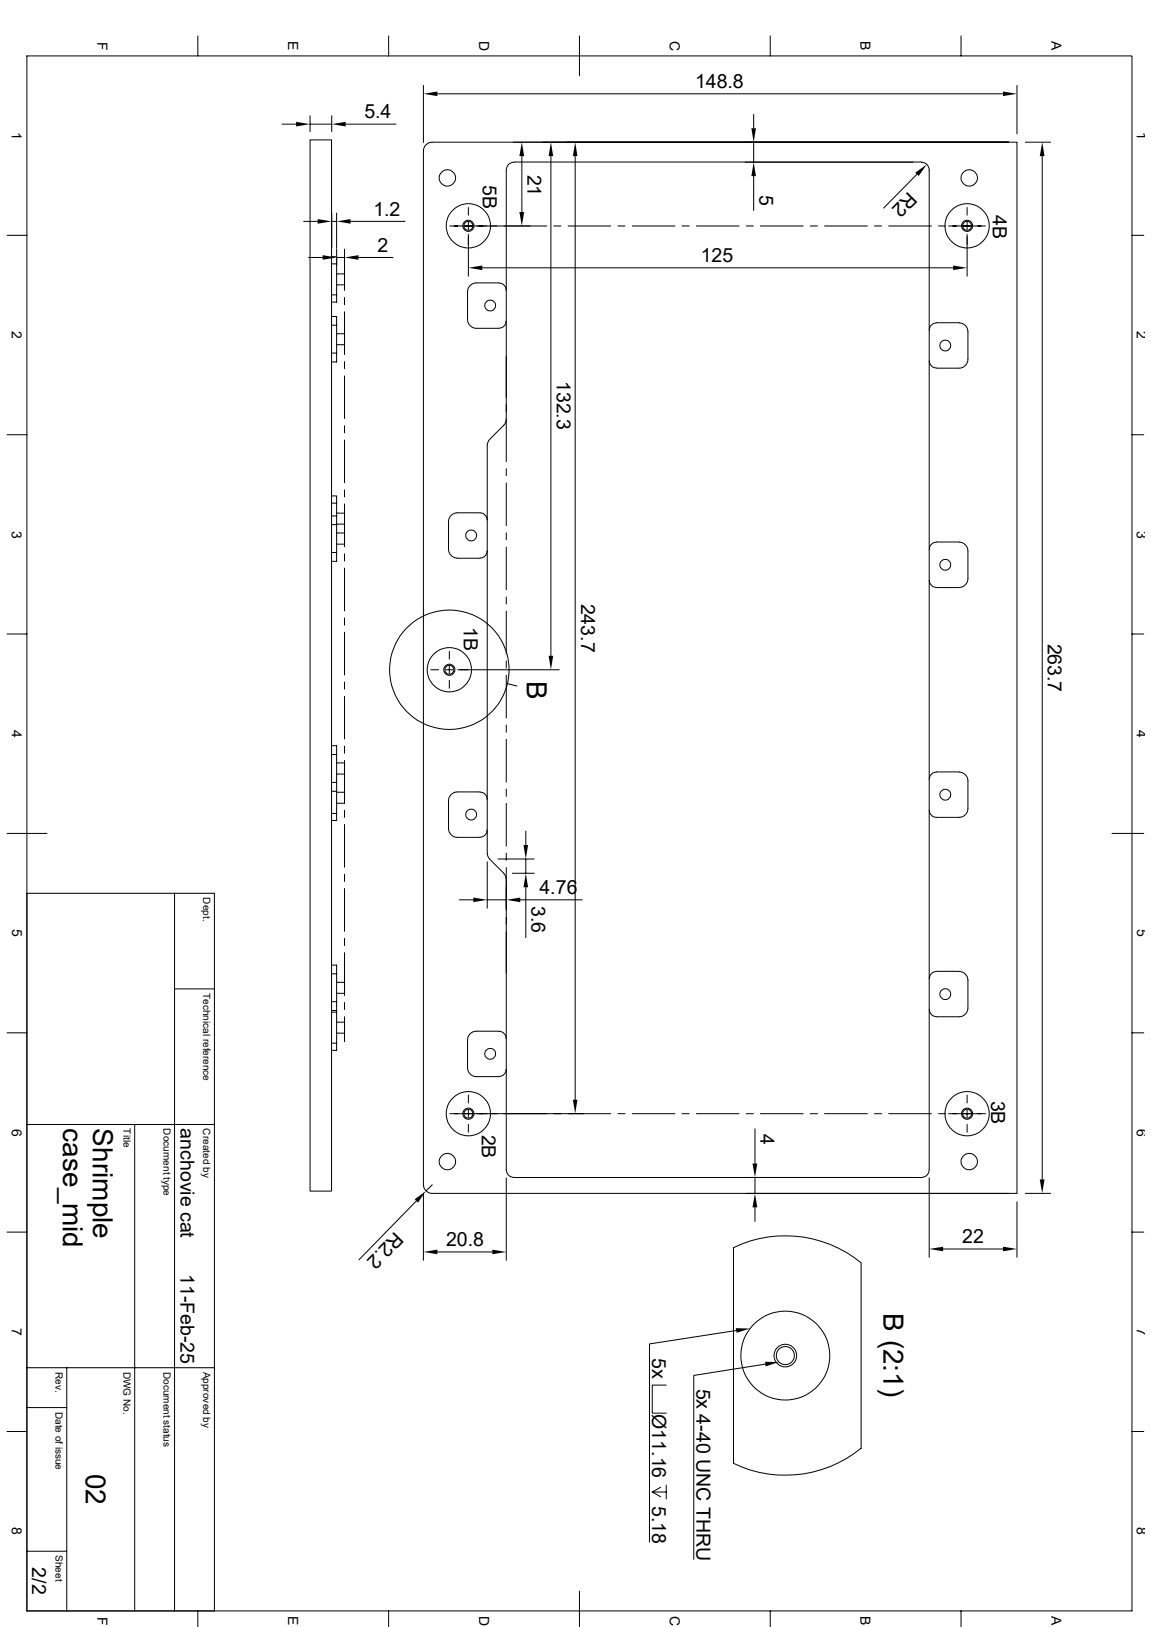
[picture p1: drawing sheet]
<svg xmlns="http://www.w3.org/2000/svg" width="297mm" height="420mm" viewBox="0 0 297 420" stroke-linecap="round" stroke-linejoin="round" font-family="sans-serif">
<g fill="none" stroke="#000" stroke-width=".26">
<path d="M6.9 14.4h285.2v401.4h-285.2zM51.1 9.3v5.1M100.3 9.3v5.1M149.5 9.3v10.3M198.8 9.3v5.1M248 9.3v5.1M72.8 32h3.6M80 36.1h5.6v271.4h-5.6zM80 29.9v4.1M80 32h5.6M85.6 29.9v4.1M89.2 32h13"/>
<path d="M109.3 22.1v14.7M109.9 37.4l.8-.5 .8-.2h150.9v271.4h-150.9a2.32 2.32 0 0 1-2.2-2.3v-266.9l.1-.8zM112.9 24.2h145.9M132.5 36.7h127.8M194.5 29.5v3.6M194.5 36.7v5.2M262.4 22.1v12.4M264.6 36.7h6.5M78.4 57.1h3.6M85.6 55v9.1M85.6 57.1h1.3M86.9 55v9.1"/>
<path d="M90.5 57.1h14M116.1 58.3h25M120.9 53.6v1.9M120.9 57.4v1.8M132.7 41.8h105M132.7 41.9a2.02 2.02 0 0 0-2.1 2v75.3M134.7 40.3v14.4M142.2 40.3v129M142.9 58.3h1.8M146.6 58.3h11M148.4 40.3v243.6M159.5 58.3h1.8"/>
<path d="M163.2 58.3h11M176 58.3h1.8M179.7 58.3h11M192.3 41.9h43.2M192.6 58.3h1.8M194.5 45.5v8.8M196.2 58.3h11.1M209.1 58.3h1.8M212.8 58.3h11M225.6 58.3h1.9M229.3 58.3h11.1M236.6 45l-8.6 8.7"/>
<path d="M237.7 41.9a2.02 2.02 0 0 1 2.1 2v258a2.02 2.02 0 0 1-2.1 2.1h-105a2.02 2.02 0 0 1-2.1-2.1v-78M242.2 58.3h1.8M244.8 58.3h9.5M249.6 53.6v1.9M249.6 57.4v1.8M268.9 40.3v264.2M1.8 60.7h5.1M79.6 66.5h3.7M85.6 66.3h1.3v1.8h-1.3M85.6 76.1h1.3M86.9 76.1v1.9h-1.3M86.9 70.7h2v2.8h-2"/>
<path d="M86.9 64.3v11.8M86.9 66.5h2M88.9 76.8v1.9M88.9 64.3v10.7M92.5 66.5h8.9M120.9 60.5v10.8M124.5 69.1h121.5M128.8 73h-5.9a2.32 2.32 0 0 0-2.2 2.3l-.1 7.2a2.32 2.32 0 0 0 2.3 2.3h5.9M128.8 73.1a1.88 1.88 0 0 1 1.8 1.8M249.6 60.5v10.8M292.1 60.7h3M85.6 81.7h1.3v2.2"/>
<path d="M85.6 91.1h1.3M85.6 83.9h1.3M86.9 91.1v2.3h-1.3M86.9 86.1h2v2.9h-2M86.9 83.9v7.2M88.9 80.5v11M88.9 93.3v1.9M88.9 97v11M130.6 82.9a1.88 1.88 0 0 1-1.8 1.8M241.6 83.3h5.9M241.6 83.4a1.88 1.88 0 0 0-1.8 1.8M247.5 83.4a2.32 2.32 0 0 1 2.3 2.2v7.2a2.32 2.32 0 0 1-2.3 2.2h-5.9a1.88 1.88 0 0 1-1.8-1.8"/>
<path d="M1.8 112.2h5.1M88.9 109.9v1.8M88.9 113.6v11M130.6 108.3l-.3 1.2-4.2 4.3-.4 1.1v105.4l.4 1.1 3.9 4M292.1 112.2h3M85.6 128h1.3v1.9M85.6 133.2h1.3M85.6 129.9h1.3M85.6 135.4h1.3M86.9 133.2v2.2M86.9 137.6h2v2.9h-2M86.9 132.5h2v2.8h-2"/>
<path d="M86.9 129.9v3.3M86.9 135.4v7.2M88.9 126.4v1.9M88.9 130.1v11M125.7 134.2a1.88 1.88 0 0 0-1.8-1.8h-5.9a2.32 2.32 0 0 0-2.3 2.2v7.2a2.32 2.32 0 0 0 2.3 2.3M130.6 121v1.8M130.6 124.7v11M130.6 137.5v1.9M85.6 142.6h1.3M86.9 142.6v2.3h-1.3M88.9 143v1.8M88.9 146.6v11.1"/>
<path d="M88.9 159.5v1.9M118 144.1h5.9M125.7 142.2a1.88 1.88 0 0 1-1.8 1.9M130.6 141.2v11M130.6 154.1v1.8M130.6 157.8v11M239.8 141.8a1.88 1.88 0 0 1 1.8-1.8l5.9-.1a2.4 2.4 0 0 1 2.3 2.3v7.2a2.32 2.32 0 0 1-2.3 2.2l-5.9 .1a1.96 1.96 0 0 1-1.8-1.9M1.8 163.7h5.1M88.9 163.2v11M88.9 176.1v1.8M88.9 179.7v11.1M111.2 172.9h2"/>
<path d="M115 172.9h1.9M116 168.1v2M116 172v1.8M116 175.6v2.1M118.1 172.9h26.2M130.6 170.6v1.9M130.6 174.3v11M131 176.5l2.4 .6M292.1 163.7h3M85.6 192.5h1.3v2.3M85.6 194.8h1.3M86.9 196.9h2v2.9h-2"/>
<path d="M86.9 194.8v7.2M88.9 192.6v1.8M88.9 196.3v11M130.6 187.2v1.8M130.6 190.8v11.1M1.8 215.1h10.3M85.6 204.3h1.3M85.6 210h1.3M85.6 202h1.3M86.9 202v2.3M86.9 210v1.8h-1.3M86.9 204.5h2v2.8h-2"/>
<path d="M86.9 204.3v5.7M88.9 209.2v1.8M88.9 212.8v11.1M123.9 204.5a1.88 1.88 0 0 1 1.8 1.8M123.9 204.4h-5.9a2.32 2.32 0 0 0-2.3 2.3v7.2a2.32 2.32 0 0 0 2.3 2.3h5.9M125.7 214.3a1.88 1.88 0 0 1-1.8 1.8M130.6 203.7v1.9M130.6 207.4v11M135.7 214.5v3.6M239.8 201.1a1.88 1.88 0 0 1 1.8-1.8h5.9a2.4 2.4 0 0 1 2.3 2.2v7.2a2.32 2.32 0 0 1-2.3 2.3h-5.9a1.88 1.88 0 0 1-1.8-1.8M286.9 215.1h8.2M6.9 230.6h48.4v185.2"/>
<path d="M45 230.6v185.2M88.9 225.7v1.8M88.9 229.4v11M118.5 232.3h3.6M125.7 222.5v11.9M125.7 232.3h4.9M128.5 221.7h9.3M130 225.5l.4 .6 .2 .8M130.6 220.3v1.8M132.2 225.4h5.6M134.2 232.3h16M135.7 221.7v3.7"/>
<path d="M135.7 229v13.1M45 255.3h10.3M85.6 249.1h1.3v2.3M85.6 251.4h1.3M85.6 258.6h1.3M86.9 258.6v2.3M86.9 253.6h2v2.8h-2M86.9 251.4v7.2M88.9 242.2v1.9M88.9 245.9v11.1M88.9 258.8v1.8M239.8 252.6a1.88 1.88 0 0 1 1.8-1.8l5.9-.1a2.4 2.4 0 0 1 2.3 2.3v7.2a2.32 2.32 0 0 1-2.3 2.3h-5.9"/>
<path d="M1.8 266.6h5.1M85.6 260.9h1.3M85.6 261.3h1.3M85.6 269.3h1.3M86.9 269.3v1.8h-1.3M86.9 263.9h2v2.8h-2M86.9 260.9v8.4M88.9 262.5v6.4M128.8 266.2h-5.9a2.32 2.32 0 0 0-2.2 2.2l-.1 7.3a2.32 2.32 0 0 0 2.3 2.2h5.9M128.8 266.2a1.88 1.88 0 0 1 1.8 1.9M130.6 276.1a1.88 1.88 0 0 1-1.8 1.8M239.8 260.6a1.88 1.88 0 0 0 1.8 1.8"/>
<path d="M292.1 266.6h3M6.9 290.3h48.4M34.8 290.3v125.5M116.1 287.5h41.5M120.9 282.7v2M120.9 286.6v1.8M120.9 290.2v2.1M159.5 287.5h1.8M163.2 287.5h11M176 287.5h1.8M179.7 287.5h11M192.6 287.5h1.8"/>
<path d="M194.8 291.4v9M196.2 287.5h11.1M209.1 287.5h1.8M212.8 287.5h11M225.6 287.5h1.9M229.3 287.5h11.1M242.2 287.5h1.8M244.8 287.5h9.5M249.6 282.7v2M249.6 286.6v1.8M249.6 290.2v2.1M1.8 318.1h5.1"/>
<path d="M107.4 310l-14.8 15.2M109.3 308v17.3M111.5 305.8l-1.6 1.6M130.6 304.1v21.2M194.8 304v4.1M194.8 311.7v3.6M239.8 304.1v20.5M262.4 310.2v14.4M264.6 308.1h6.5M292.1 318.1h3M112.9 323.2h14.1M189.3 322.1a30.9 30.9 0 0 1 32.9 3.9v47.8a30.8 30.8 0 0 1-32.9 3.9z"/>
<path d="M243.4 322.4h15.4M6.9 353.1h48.4M17.2 353.1v62.7M171.9 357.5h-3.6v7.3h3.6M190 343.5l-22.4 3.4v51.2M197.5 352.1l-18.5 2.9v47.5M1.8 369.5h5.1M6.9 363.3h10.3M292.1 369.5h3M168.3 385.1l2.2 1.3M170.5 383.9l-2.2 1.2h3.6M171.9 383.4v3.6"/>
<path d="M6.9 400.4h10.3M51.1 415.8v4.1M100.3 415.8v4.1M149.5 410.7v9.2M198.8 415.8v4.1M248 415.8v4.1"/>
<circle cx="115.4" cy="45.9" r="2.11"/>
<circle cx="120.9" cy="58.3" r="1.43"/>
<circle cx="120.9" cy="58.3" r="5.7"/>
<circle cx="120.9" cy="58.3" r="1.15"/>
<circle cx="249.6" cy="58.3" r="5.7"/>
<circle cx="249.6" cy="58.3" r="1.43"/>
<circle cx="249.6" cy="58.3" r="1.15"/>
<circle cx="250.1" cy="45.9" r="2.11"/>
<circle cx="126.5" cy="78.8" r="1.41"/>
<circle cx="243.9" cy="89.2" r="1.41"/>
<circle cx="121.6" cy="138.2" r="1.41"/>
<circle cx="243.9" cy="145.8" r="1.41"/>
<circle cx="116" cy="172.9" r="5.7"/>
<circle cx="116" cy="172.9" r="15.4"/>
<circle cx="116" cy="172.9" r="1.43"/>
<circle cx="116" cy="172.9" r="1.15"/>
<circle cx="121.6" cy="210.3" r="1.41"/>
<circle cx="243.9" cy="205.1" r="1.41"/>
<circle cx="243.9" cy="256.6" r="1.41"/>
<circle cx="126.5" cy="272" r="1.41"/>
<circle cx="115.4" cy="299.9" r="2.11"/>
<circle cx="120.9" cy="287.5" r="5.7"/>
<circle cx="120.9" cy="287.5" r="1.43"/>
<circle cx="120.9" cy="287.5" r="1.15"/>
<circle cx="249.6" cy="287.5" r="5.7"/>
<circle cx="249.6" cy="287.5" r="1.43"/>
<circle cx="249.6" cy="287.5" r="1.15"/>
<circle cx="250.1" cy="299.9" r="2.11"/>
<circle cx="202.6" cy="349.9" r="2.34"/>
<circle cx="202.7" cy="349.9" r="2.93"/>
<circle cx="202.7" cy="349.9" r="11.5"/>
</g>
<g fill="#000">
<path d="M76.4 31.5l3.6 .5-3.6 .6zM85.6 32l3.6-.5v1.1zM109.3 24.2l3.6-.6v1.2zM193.9 33.1h1.2l-.6 3.6zM258.8 23.6l3.6 .6-3.6 .6zM82 56.6l3.6 .5-3.6 .6zM86.9 57.1l3.6-.5v1.1zM134.7 36.7l.6 3.6h-1.3zM134 54.7h1.3l-.6 3.6zM142.2 36.7l.5 3.6h-1.1zM148.4 36.7l.6 3.6h-1.2zM194.5 41.9l.6 3.6h-1.2z"/>
<path d="M236.2 44.6l2.9-2.1-2 2.9zM268.9 36.7l.6 3.6h-1.2zM83.3 65.9l3.6 .6-3.6 .6zM88.9 66.5l3.6-.6v1.2zM120.9 69.1l3.6-.6v1.2zM246 68.5l3.6 .6-3.6 .6zM141.6 169.3h1.1l-.5 3.6zM135.1 218.1h1.2l-.6 3.6zM122.1 231.7l3.6 .6-3.6 .6zM130.6 232.3l3.6-.6v1.2zM135.7 225.4l.6 3.6h-1.2zM147.8 283.9h1.2l-.6 3.6z"/>
<path d="M107 309.6l2.9-2.2-2 3zM194.8 308.1l.6 3.6h-1.2zM194.2 300.4h1.2l-.6 3.6zM268.3 304.5h1.2l-.6 3.6zM109.3 323.2l3.6-.6v1.2zM127 322.6l3.6 .6-3.6 .6zM239.8 322.4l3.6-.6v1.2zM258.8 321.8l3.6 .6-3.6 .6zM189.9 342.9h3.6l-3.4 1.1zM197.4 351.5l3.6 .1-3.4 1.1z"/>
</g>
<g font-size="7.2">
<text x="136" y="175.9" transform="rotate(90 136 175.9)">B</text>
<text x="16.2" y="291.3" transform="rotate(90 16.2 291.3)">case_mid</text>
<text x="23.9" y="291.3" transform="rotate(90 23.9 291.3)">Shrimple</text>
<text x="228" y="339" transform="rotate(90 228 339)">B (2:1)</text>
<text x="22.1" y="380.5" transform="rotate(90 22.1 380.5)">02</text>
</g>
<g font-size="5">
<text x="179.4" y="22.7">148.8</text>
<text x="94" y="30.5">5.4</text>
<text x="124.6" y="47.8" transform="rotate(90 124.6 47.8)">5B</text>
<text x="136.1" y="45.1" transform="rotate(90 136.1 45.1)">21</text>
<text x="196" y="50.3" transform="rotate(90 196 50.3)">5</text>
<text x="234.4" y="49.3" transform="rotate(135 234.4 49.3)">R2</text>
<text x="96.3" y="55.7">1.2</text>
<text x="256.2" y="55.5" transform="rotate(90 256.2 55.5)">4B</text>
<text x="97.4" y="65">2</text>
<text x="180.8" y="67.6">125</text>
<text x="143.7" y="98.3" transform="rotate(90 143.7 98.3)">132.3</text>
<text x="149.9" y="155.8" transform="rotate(90 149.9 155.8)">243.7</text>
<text x="119.7" y="162" transform="rotate(90 119.7 162)">1B</text>
<text x="270.4" y="166.1" transform="rotate(90 270.4 166.1)">263.7</text>
<text x="137.2" y="233.8" transform="rotate(90 137.2 233.8)">3.6</text>
<text x="139.2" y="230.8">4.76</text>
<text x="255.7" y="284.1" transform="rotate(90 255.7 284.1)">3B</text>
<text x="46.6" y="291.3" transform="rotate(90 46.6 291.3)">anchovie cat</text>
<text x="124.3" y="292.9" transform="rotate(90 124.3 292.9)">2B</text>
<text x="196.3" y="292.7" transform="rotate(90 196.3 292.7)">4</text>
<text x="101.9" y="317.8" transform="rotate(134 101.9 317.8)">R2.2</text>
<text x="115.1" y="321.7">20.8</text>
<text x="248.3" y="321">22</text>
<text x="46.6" y="328.8" transform="rotate(90 46.6 328.8)">11-Feb-25</text>
<text x="168.3" y="350.5" transform="rotate(90 168.3 350.5)">5x</text>
<text x="179.7" y="358.4" transform="rotate(90 179.7 358.4)">5x 4-40 UNC THRU</text>
<text x="168.3" y="365.1" transform="rotate(90 168.3 365.1)">Ø11.16</text>
<text x="168.3" y="388.7" transform="rotate(90 168.3 388.7)">5.18</text>
<text x="8.3" y="404.6" transform="rotate(90 8.3 404.6)">2/2</text>
</g>
<g font-size="3.6">
<text x="25.1" y="10.8" transform="rotate(90 25.1 10.8)">F</text>
<text x="74.4" y="10.7" transform="rotate(90 74.4 10.7)">E</text>
<text x="123.6" y="10.5" transform="rotate(90 123.6 10.5)">D</text>
<text x="172.8" y="10.5" transform="rotate(90 172.8 10.5)">C</text>
<text x="222.1" y="10.7" transform="rotate(90 222.1 10.7)">B</text>
<text x="271.3" y="10.7" transform="rotate(90 271.3 10.7)">A</text>
<text x="3.1" y="34" transform="rotate(90 3.1 34)">1</text>
<text x="293.4" y="34" transform="rotate(90 293.4 34)">1</text>
<text x="3.1" y="85.5" transform="rotate(90 3.1 85.5)">2</text>
<text x="293.4" y="85.5" transform="rotate(90 293.4 85.5)">2</text>
<text x="3.1" y="136.9" transform="rotate(90 3.1 136.9)">3</text>
<text x="293.4" y="136.9" transform="rotate(90 293.4 136.9)">3</text>
<text x="3.1" y="188.4" transform="rotate(90 3.1 188.4)">4</text>
<text x="293.4" y="188.4" transform="rotate(90 293.4 188.4)">4</text>
<text x="3.1" y="239.9" transform="rotate(90 3.1 239.9)">5</text>
<text x="293.4" y="239.9" transform="rotate(90 293.4 239.9)">5</text>
<text x="3.1" y="291.3" transform="rotate(90 3.1 291.3)">6</text>
<text x="293.4" y="291.3" transform="rotate(90 293.4 291.3)">6</text>
<text x="3.1" y="342.8" transform="rotate(90 3.1 342.8)">7</text>
<text x="293.4" y="342.8" transform="rotate(90 293.4 342.8)">7</text>
<text x="3.1" y="394.3" transform="rotate(90 3.1 394.3)">8</text>
<text x="293.4" y="394.3" transform="rotate(90 293.4 394.3)">8</text>
<text x="25.1" y="417.3" transform="rotate(90 25.1 417.3)">F</text>
<text x="74.4" y="417.2" transform="rotate(90 74.4 417.2)">E</text>
<text x="123.6" y="417.1" transform="rotate(90 123.6 417.1)">D</text>
<text x="172.8" y="417.1" transform="rotate(90 172.8 417.1)">C</text>
<text x="222.1" y="417.2" transform="rotate(90 222.1 417.2)">B</text>
<text x="271.3" y="417.2" transform="rotate(90 271.3 417.2)">A</text>
</g>
<g font-size="2.6">
<text x="52.5" y="231.6" transform="rotate(90 52.5 231.6)">Dept.</text>
<text x="52.5" y="256.3" transform="rotate(90 52.5 256.3)">Technical reference</text>
<text x="31.9" y="291.3" transform="rotate(90 31.9 291.3)">Title</text>
<text x="42.2" y="291.3" transform="rotate(90 42.2 291.3)">Document type</text>
<text x="52.5" y="291.3" transform="rotate(90 52.5 291.3)">Created by</text>
<text x="14.4" y="354.1" transform="rotate(90 14.4 354.1)">Rev.</text>
<text x="31.9" y="354.1" transform="rotate(90 31.9 354.1)">DWG No.</text>
<text x="42.2" y="354.1" transform="rotate(90 42.2 354.1)">Document status</text>
<text x="52.5" y="354.1" transform="rotate(90 52.5 354.1)">Approved by</text>
<text x="14.4" y="364.4" transform="rotate(90 14.4 364.4)">Date of issue</text>
<text x="14.4" y="401.4" transform="rotate(90 14.4 401.4)">Sheet</text>
</g>
</svg>
